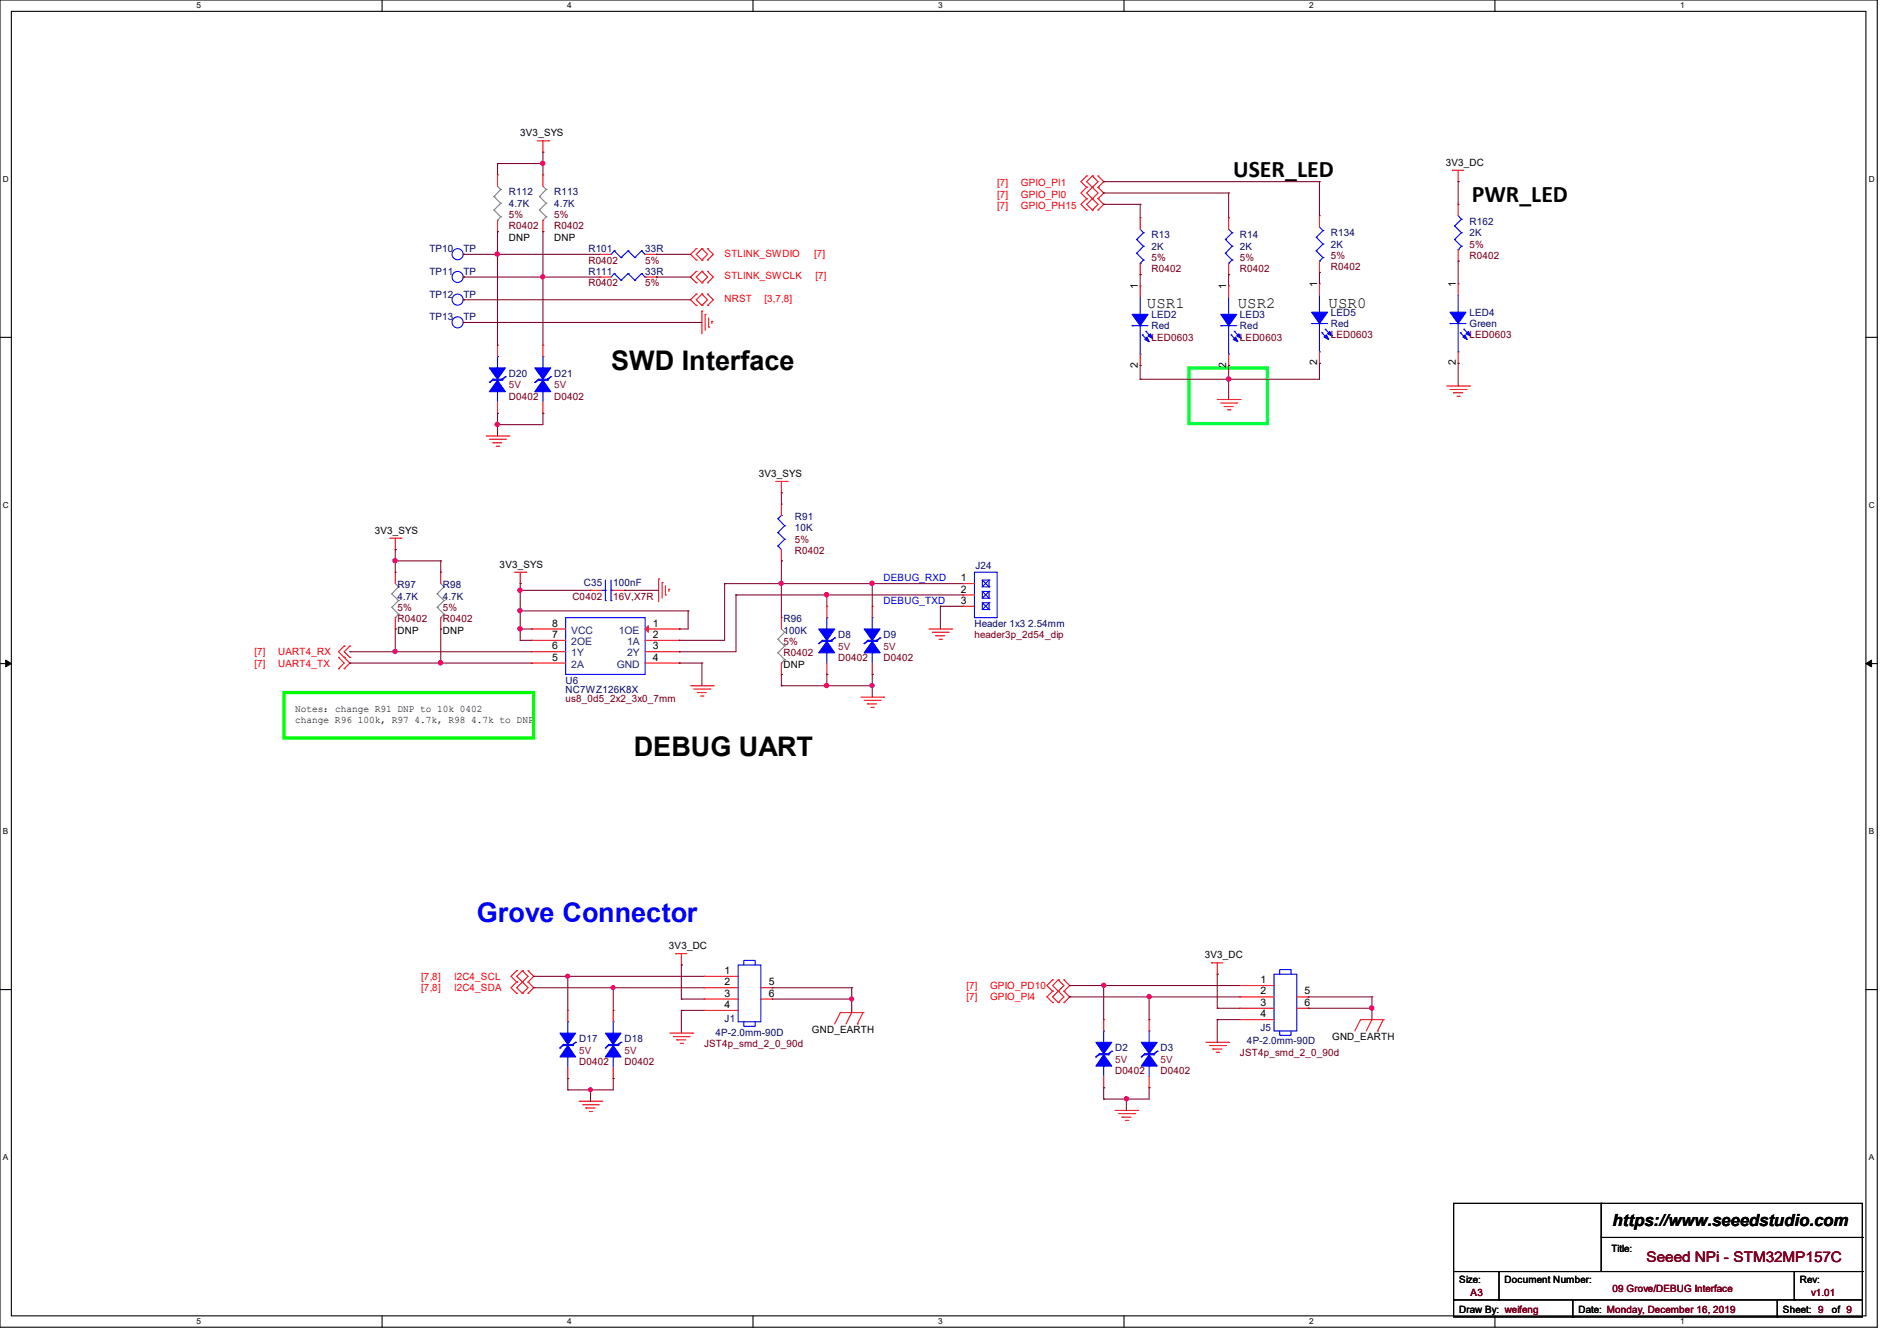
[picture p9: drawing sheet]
<svg xmlns="http://www.w3.org/2000/svg" width="297mm" height="210mm" viewBox="0 0 297 210" stroke-linecap="round" stroke-linejoin="round" font-family="sans-serif">
<path d="M0 0h293.9v207.9h-293.9zM1.8 1.8h290.3v204.3h-290.3z" fill="none" stroke="#000" stroke-width=".17"/>
<g fill="#fff">
<path d="M30.8 .2h.7v1.4h-.7z"/>
<path d="M30.8 206.2h.7v1.4h-.7z"/>
</g>
<path d="M59.8 0v1.8M59.8 206.1v1.8" fill="none" stroke="#000" stroke-width=".17"/>
<g fill="#fff">
<path d="M88.8 .2h.7v1.4h-.7z"/>
<path d="M88.8 206.2h.7v1.4h-.7z"/>
</g>
<path d="M117.9 0v1.8M117.9 206.1v1.8" fill="none" stroke="#000" stroke-width=".17"/>
<g fill="#fff">
<path d="M146.9 .2h.7v1.4h-.7z"/>
<path d="M146.9 206.2h.7v1.4h-.7z"/>
</g>
<path d="M176 0v1.8M176 206.1v1.8" fill="none" stroke="#000" stroke-width=".17"/>
<g fill="#fff">
<path d="M205 .2h.7v1.4h-.7z"/>
<path d="M205 206.2h.7v1.4h-.7z"/>
</g>
<path d="M234.1 0v1.8M234.1 206.1v1.8" fill="none" stroke="#000" stroke-width=".17"/>
<g fill="#fff">
<path d="M263.1 .2h.6v1.4h-.6z"/>
<path d="M263.1 206.2h.6v1.4h-.6z"/>
<path d="M.5 27.3h.9v1.4h-.9z"/>
<path d="M292.6 27.3h.9v1.4h-.9z"/>
<path d="M.5 78.4h.9v1.4h-.9z"/>
<path d="M292.6 78.4h.9v1.4h-.9z"/>
</g>
<path d="M0 52.8h1.8M292.1 52.8h1.8" fill="none" stroke="#000" stroke-width=".17"/>
<g fill="#fff">
<path d="M.5 129.5h.8v1.4h-.8z"/>
<path d="M292.6 129.5h.8v1.4h-.8z"/>
</g>
<path d="M0 103.9h1.8M292.1 103.9h1.8" fill="none" stroke="#000" stroke-width=".17"/>
<path d="M.9 103.4l.9 .5-.9 .5zM292.1 103.9l.9-.5v1z" fill="#000" stroke="#000" stroke-width=".16"/>
<g fill="#fff">
<path d="M.5 180.5h.8v1.4h-.8z"/>
<path d="M292.6 180.5h.8v1.4h-.8z"/>
</g>
<g fill="none" stroke="#000" stroke-width=".17">
<path d="M0 155h1.8M292.1 155h1.8M227.6 188.5h64v17.7h-64zM227.6 199.1h64M234.7 199.1v4.5M250.7 188.5h.1M250.7 188.5v10.6M250.7 193.8h40.9M280.9 199.1v4.5M291.6 199.1h.1M291.6 193.8h.1M227.6 203.6h.1"/>
<path d="M227.6 203.6h64M234.7 203.6h.1M246.3 206.2h.1M246.3 203.6v2.6M278.3 206.2h.1M278.3 203.6v2.6M280.9 203.6h.1"/>
</g>
<path d="M186.1 57.6h12.3v8.7h-12.3z" fill="none" stroke="#00ff40" stroke-width=".51"/>
<path d="M44.4 108.5h39.2v7.1h-39.2z" fill="none" stroke="#0f0" stroke-width=".51"/>
<g fill="none" stroke="#f00" stroke-width=".17">
<path d="M72.6 39.8h.1M77.9 27.4h.1M77.9 36.3h.1M77.9 27.4v1.8M77.9 34.5v1.8M84.1 22.1h1.8M85 23.8h.1M85 27.4h.1M85 36.3h.1M85 22.1v1.7M85 27.4v1.8M85 34.5v1.8"/>
<path d="M85.9 22.1h.1M93.9 39.8h.1M93.9 39.8h1.8M101 39.8h1.8M102.8 39.8h.1M109 38.9h.1M109 38.9l-.9 .9 .9 .9M109.9 38.9h.1M109.9 38.9l.9 .9-.9 .9M109.9 38.9l-.9 .9 .9 .9M110.8 38.9h.1M110.8 38.9l.9 .9-.9 .9"/>
<path d="M170.1 31.1h.1M170.1 32.9h.1M170.1 29.3h.1M170.1 27.6h.1M170.1 31.1l-.9 .9 .9 .9M170.1 29.3l-.9 .9 .9 .9M170.1 27.6l-.9 .8 .9 .9M171 32.9h.1M171 31.1h.1M171 29.3h.1M171 27.6h.1M171 27.6l-.9 .8 1.8 1.8-1.8 1.8 .9 .9"/>
<path d="M171 27.6l.9 .8-1.8 1.8 1.8 1.8-.9 .9M171.9 31.1h.1M171.9 32.9h.1M171.9 29.3h.1M171.9 27.6h.1M171.9 27.6l.9 .8-.9 .9M171.9 31.1l.9 .9-.9 .9M171.9 29.3l.9 .9-.9 .9M178.5 34.1h.1M178.5 34.1v1.8M192.4 34.1h.1M192.4 34.1v1.8"/>
<path d="M206.6 33.8h.1M206.6 33.8v1.8M227.4 26.7h.1M227.4 26.7h1.8M228.3 28.4h.1M228.3 32h.1M228.3 26.7v1.7M228.3 32v1.8M228.3 39.1v1.8M72.6 50.5h.1M72.6 43.4h.1M72.6 46.9h.1"/>
<path d="M77.9 54.1h.1M77.9 54.1v1.7M85 54.1h.1M85 54.1v1.7M93.9 43.4h.1M93.9 43.4h1.8M101 43.4h1.8M102.8 43.4h.1M109 40.7h.1M109 44.3h.1M109 42.5h.1M109 47.8h.1"/>
<path d="M109 46.1h.1M109 42.5l-.9 .9 .9 .9M109 46.1l-.9 .8 .9 .9M109.9 48.7h.1M109.9 40.7h.1M109.9 42.5h.1M109.9 44.3h.1M109.9 46.1h.1M109.9 47.8h.1M109.9 48.7v3.6M109.9 42.5l.9 .9-.9 .9M109.9 42.5l-.9 .9 .9 .9"/>
<path d="M109.9 46.1l.9 .8-.9 .9M109.9 46.1l-.9 .8 .9 .9M110.4 49.2h.1M110.4 49.2v2.5M110.8 40.7h.1M110.8 44.3h.1M110.8 42.5h.1M110.8 47.8h.1M110.8 46.1h.1M110.8 42.5l.9 .9-.9 .9M110.8 46.1l.9 .8-.9 .9M111 51.2h.1"/>
<path d="M111 49.8v1.4M111.5 50.3h.1M111.5 50.3v.4M178.5 43h.1M178.5 57.2h.1M178.5 44.8h.1M178.5 41.2v1.8M178.5 44.8v1.8M178.5 55.5v1.7M192.4 43h.1M192.4 57.2h.1M192.4 44.8h.1"/>
<path d="M192.4 41.2v1.8M192.4 44.8v1.8M192.4 55.5v1.7M206.6 42.7h.1M206.6 56.9h.1M206.6 44.4h.1M206.6 40.9v1.8M206.6 44.4v1.8M206.6 55.1v1.8M228.3 40.9h.1M228.3 56.9h.1M228.3 44.4h.1"/>
<path d="M228.3 44.4v1.8M228.3 55.1v1.8M76.1 68.3h3.6M76.6 68.8h2.5M77.2 69.3h.1M77.2 69.3h1.4M77.7 69.9h.4M77.9 64.7h.1M77.9 62.9v1.8M78.1 69.9h.1M79.1 68.8h.1M79.7 68.3h.1"/>
<path d="M85 64.7h.1M85 62.9v1.8M121.5 75.4h1.7M122.3 77.2h.1M122.3 79h.1M122.3 75.4v1.8M122.3 79v1.7M123.2 75.4h.1M190.6 62.6h3.5M191.1 63.1h2.5M191.7 63.7h.1M191.7 63.7h1.4"/>
<path d="M192.2 64.2h.4M192.6 64.2h.1M193.6 63.1h.1M194.1 62.6h.1M226.5 60.5h3.6M227 61h2.5M227.6 61.5h.1M227.6 61.5h1.4M228.1 62.1h.4M228.5 62.1h.1M229.5 61h.1M230.1 60.5h.1"/>
<path d="M61 84.3h1.8M61.9 86.1h.1M61.9 89.6h.1M61.9 98.5h.1M61.9 84.3v1.8M61.9 89.6v1.8M61.9 96.7v1.8M62.8 84.3h.1M69 89.6h.1M69 98.5h.1M69 89.6v1.8M69 96.7v1.8"/>
<path d="M80.6 89.6h1.7M81.4 91.4h.1M81.4 89.6v1.8M82.3 89.6h.1M83.2 98.5h.1M83.2 98.5h5.4M92.5 92.5h.1M92.5 92.5h1.7M96 92.5h1.8M97.8 92.5h.1M101 98.5h5.3M103.1 90.7h.1"/>
<path d="M103.1 90.7v3.5M103.7 91.2h.1M103.7 91.2v2.5M104.2 93.2h.1M104.2 91.7v1.5M104.7 92.3h.1M104.7 92.3v.3M106.3 98.5h.1M122.3 96.7h.1M122.3 87.8h.1M122.3 86.1v1.7M122.3 96.7v1.8"/>
<path d="M129.5 95h.1M129.5 95v1.7M136.6 95h.1M136.6 95v1.7M145.5 98.5h3.5M146 99h2.5M146.5 99.6h.1M146.5 99.6h1.4M148.5 99h.1M149 98.5h.1M150.8 91.4h.1M150.8 93.2h.1"/>
<path d="M150.8 95h.1M150.8 91.4h1.8M150.8 93.2h1.8M150.8 95h1.8M53 104.7h.1M53 103h.1M53 103l.9 .8-.9 .9M53.9 101.2h.1M53.9 103h.1M53.9 104.7h.1M53.9 101.2l-.9 .9 1.8 1.7-.9 .9M54.8 101.2h.1"/>
<path d="M54.8 103h.1M54.8 101.2l-.9 .9 .9 .9M83.2 100.3h.1M83.2 103.8h.1M83.2 102.1h.1M83.2 100.3h5.4M83.2 103.8h5.4M83.2 102.1h5.4M101 100.3h5.3M101 103.8h5.3M101 102.1h5.3M106.3 100.3h.1"/>
<path d="M106.3 103.8h.1M106.3 102.1h.1M108.1 107.4h3.6M108.6 107.9h2.5M109.2 108.5h.1M109.2 108.5h1.4M109.7 109h.4M110.1 109h.1M111.1 107.9h.1M111.7 107.4h.1M122.3 105.6h.1M122.3 103.8v1.8"/>
<path d="M129.5 105.6h.1M129.5 103.8v1.8M134.8 109.2h3.5M135.3 109.7h2.5M135.8 110.2h.1M135.8 110.2h1.4M136.4 110.8h.3M136.6 105.6h.1M136.6 103.8v1.8M136.7 110.8h.1M137.8 109.7h.1M138.3 109.2h.1"/>
<path d="M147 100.1h.4M147.4 100.1h.1M80.9 152h.1M80.9 153.8h.1M80.9 155.6h.1M80.9 152l-.9 .9 .9 .9M80.9 153.8l-.9 .9 .9 .9M81.8 153.8h.1M81.8 152h.1M81.8 155.6h.1M81.8 152l-.9 .9 1.8 1.8-.9 .9M81.8 152l.9 .9-1.8 1.8 .9 .9"/>
<path d="M82.7 152h.1M82.7 153.8h.1M82.7 155.6h.1M82.7 152l.9 .9-.9 .9M82.7 153.8l.9 .9-.9 .9M88.9 158.2h.1M88.9 158.2v1.8M96 158.2h.1M96 158.2v1.8M105.8 149.4h.1M105.8 149.4h1.8M106.7 151.1h.1"/>
<path d="M106.7 149.4v1.7M110.2 152.9h.1M110.2 154.7h.1M110.2 156.5h.1M110.2 158.2h.1M110.2 152.9h5.4M110.2 154.7h5.4M110.2 156.5h5.4M110.2 158.2h5.4M119.1 154.7h1.8M119.1 156.5h1.8M120.9 154.7h.1"/>
<path d="M120.9 156.5h.1M131.6 158.6h.1M131.6 158.6l-.9 1.8M131.6 158.6h3.5M133.3 158.6h.1M133.3 158.6l-.8 1.8M135.1 158.6h.1M135.1 158.6l-.9 1.8M164.8 153.5h.1M164.8 155.2h.1M164.8 157h.1M164.8 153.5l-.9 .8 .9 .9"/>
<path d="M164.8 155.2l-.9 .9 .9 .9M165.7 155.2h.1M165.7 153.5h.1M165.7 157h.1M165.7 153.5l-.9 .8 1.8 1.8-.9 .9M165.7 153.5l.9 .8-1.8 1.8 .9 .9M166.6 153.5h.1M166.6 155.2h.1M166.6 157h.1M166.6 153.5l.9 .8-.9 .9M166.6 155.2l.9 .9-.9 .9M172.8 159.7h.1"/>
<path d="M172.8 159.7v1.8M179.9 159.7h.1M179.9 159.7v1.8M189.7 150.8h.1M189.7 150.8h1.8M190.6 152.6h.1M190.6 150.8v1.8M194.1 154.3h.1M194.1 156.1h.1M194.1 157.9h.1M194.1 159.7h.1M194.1 159.7h5.4"/>
<path d="M194.1 154.3h5.4M194.1 156.1h5.4M194.1 157.9h5.4M203 156.1h1.8M203 157.9h1.8M204.8 156.1h.1M204.8 157.9h.1M213 159.7h.1M213 159.7l-.9 1.8M213 159.7h3.6M214.8 159.7h.1M214.8 159.7l-.9 1.8"/>
<path d="M216.6 159.7h.1M216.6 159.7l-.9 1.8M88.9 168.9h.1M88.9 167.1v1.8M90.7 172.5h3.5M91.2 173h2.5M91.7 173.5h.1M91.7 173.5h1.5M92.3 174.1h.3M92.6 174.1h.1M93.7 173h.1M94.2 172.5h.1"/>
<path d="M96 168.9h.1M96 167.1v1.8M104.9 161.8h3.6M105.5 162.3h2.4M106 162.9h.1M106 162.9h1.4M106.5 163.4h.3M106.8 163.4h.1M107.9 162.3h.1M108.5 161.8h.1M134.2 160.4h.1M172.8 170.3h.1"/>
<path d="M172.8 168.6v1.7M174.6 173.9h3.5M175.1 174.4h2.5M175.7 175h.1M175.7 175h1.4M176.2 175.5h.4M176.6 175.5h.1M177.6 174.4h.1M178.1 173.9h.1M179.9 170.3h.1M179.9 168.6v1.7M188.8 163.2h3.6"/>
<path d="M189.4 163.7h2.5M189.9 164.3h.1M189.9 164.3h1.4M190.4 164.8h.4M190.8 164.8h.1M191.9 163.7h.1M192.4 163.2h.1M215.7 161.5h.1"/>
</g>
<g fill="none" stroke="#00f" stroke-width=".17">
<path d="M96.2 39.3h.1M96.2 39.3l-.5 .5M96.2 39.3l1 1M98.3 39.3h.1M98.3 39.3l-1.1 1M98.3 39.3l1.1 1M100.5 39.3h.1M100.5 39.3l-1.1 1M100.5 39.3l.5 .5M101 39.8h.1M178 37.5h.1M178 39.7h.1"/>
<path d="M178 37.5l1 1.1M178 39.7l1 1M178.5 35.9l.5 .5M179 36.4h.1M179 38.6h.1M179 36.4l-1 1.1M179 38.6l-1 1.1M191.9 37.5h.1M191.9 39.7h.1M191.9 37.5l1 1.1M191.9 39.7l1 1M192.4 35.9l.5 .5"/>
<path d="M192.9 36.4h.1M192.9 38.6h.1M192.9 36.4l-1 1.1M192.9 38.6l-1 1.1M206.1 37.2h.1M206.1 39.3h.1M206.1 37.2l1 1M206.1 39.3l1 1M206.6 35.6l.5 .5M207.1 36.1h.1M207.1 38.2h.1M207.1 36.1l-1 1.1"/>
<path d="M207.1 38.2l-1 1.1M227.8 35.4h.1M227.8 37.5h.1M227.8 35.4l1 1M227.8 37.5l1 1.1M228.3 39.1h.1M228.3 33.8l.5 .5M228.8 34.3h.1M228.8 36.4h.1M228.8 38.6h.1M228.8 34.3l-1 1.1M228.8 36.4l-1 1.1"/>
<path d="M228.8 38.6l-.5 .5M76.6 59.9h.1M77.2 59.4h.1M77.2 59.4h1.4M77.2 59.4l-.6 .5M77.9 55.8h.1M77.9 55.8v1.8M78.6 59.4h.1M78.6 59.6h.1M78.6 59.6h-1.4l-.6 .3M79.1 59h.1M79.1 59l-.5 .4"/>
<path d="M79.1 59l-.5 .6M83.7 59.9h.1M84.3 59.4h.1M84.3 59.4h1.4M84.3 59.4l-.6 .5M85 55.8h.1M85 55.8v1.8M85.7 59.4h.1M85.7 59.6h.1M85.7 59.6h-1.4l-.6 .3M86.2 59h.1M86.2 59l-.5 .4"/>
<path d="M86.2 59l-.5 .6M96.2 42.8h.1M96.2 42.8l-.5 .6M96.2 42.8l1 1.1M97.2 40.3h.1M97.2 43.9h.1M98.3 42.8h.1M98.3 42.8l-1.1 1.1M98.3 42.8l1.1 1.1M99.4 40.3h.1M99.4 43.9h.1M100.5 42.8h.1"/>
<path d="M100.5 42.8l-1.1 1.1M100.5 42.8l.5 .6M101 43.4h.1M177.2 51h.1M177.2 51h2.5M178.5 41.2h.1M178.5 51h.1M178.5 55.5h.1M178.5 46.6v8.9M178.9 52.5h.1M178.9 52.5l1 1M179 40.7h.1"/>
<path d="M179 40.7l-.5 .5M179.4 51.9h.1M179.4 51.9l1.1 1.1M191.1 51h.1M191.1 51h2.5M192.4 41.2h.1M192.4 51h.1M192.4 55.5h.1M192.4 46.6v8.9M192.7 52.5h.1M192.7 52.5l1.1 1M192.9 40.7h.1"/>
<path d="M192.9 40.7l-.5 .5M193.3 51.9h.1M193.3 51.9l1.1 1.1M205.4 50.7h.1M205.4 50.7h2.5M206.6 40.9h.1M206.6 50.7h.1M206.6 55.1h.1M206.6 46.2v8.9M207 52.1h.1M207 52.1l1 1.1M207.1 40.3h.1"/>
<path d="M207.1 40.3l-.5 .6M207.5 51.6h.1M207.5 51.6l1.1 1M227 50.7h.1M227 50.7h2.5M228.3 50.7h.1M228.3 55.1h.1M228.3 46.2v8.9M228.6 52.1h.1M228.6 52.1l1.1 1.1M229.2 51.6h.1M229.2 51.6l1.1 1"/>
<path d="M77.9 61.3h.1M77.9 61.3v1.6M85 61.3h.1M85 61.3v1.6M88.6 96.7h12.4v8.9h-12.4zM94.2 92.5h.6M94.8 92.5h.1M94.8 94.1h.1M94.8 90.8v3.3M95.7 94.1h.1M95.7 92.5h.1M95.7 90.8v3.3"/>
<path d="M95.7 92.5h.3M121.8 85.5h.1M121.8 83.4h.1M121.8 81.2h.1M121.8 85.5l.5 .6M121.8 83.4l1.1 1.1M121.8 81.2l1.1 1.1M122.3 80.7h.1M122.3 80.7l-.5 .5M122.9 84.5h.1M122.9 82.3h.1M122.9 84.5l-1.1 1"/>
<path d="M122.9 82.3l-1.1 1.1M129.5 96.7h.1M129.5 96.7v1.8M130.7 99.9h.1M130.7 99.9l-.6 .4M130.7 99.9l-.6 .6M136.6 96.7h.1M136.6 96.7v1.8M137.8 99.9h.1M137.8 99.9l-.6 .4M137.8 99.9l-.6 .6M152.6 89.6h3.5v7.1h-3.5z"/>
<path d="M153.8 90.8h1.1v1.1h-1.1zM153.8 92.6h1.1v1.1h-1.1zM153.8 94.4h1.1v1.1h-1.1zM153.8 90.8l1.1 1.1M153.8 92.6l1.1 1.1M153.8 94.4l1.1 1.1M154.9 90.8h.1M154.9 91.9h.1M154.9 92.6h.1M154.9 93.7h.1M154.9 94.4h.1M154.9 95.5h.1"/>
<path d="M154.9 92.6l-1.1 1.1M154.9 90.8l-1.1 1.1M154.9 94.4l-1.1 1.1M128.2 100.8h.1M128.7 100.3h.1M128.7 100.3h1.4M128.7 100.3l-.5 .5M129.5 102.2h.1M129.5 102.2v1.6M130.1 100.3h.1M130.1 100.5h.1M130.1 100.5h-1.4l-.5 .3"/>
<path d="M135.3 100.8h.1M135.8 100.3h.1M135.8 100.3h1.4M135.8 100.3l-.5 .5M136.6 102.2h.1M136.6 102.2v1.6M137.2 100.3h.1M137.2 100.5h.1M137.2 100.5h-1.4l-.5 .3M115.6 151.1h3.5v8.9h-3.5zM116.5 151.1v-.7h1.7v.7M199.5 152.6h3.5v8.9h-3.5z"/>
<path d="M200.4 152.6v-.8h1.7v.8M87.7 164.1h.1M88.2 163.6h.1M88.2 163.6h1.4M88.2 163.6l-.5 .5M88.9 160h.1M88.9 165.5h.1M88.9 160v1.8M88.9 165.5v1.6M89.6 163.6h.1M89.6 163.7h.1M89.6 163.7h-1.4l-.5 .4"/>
<path d="M90.1 163.2h.1M90.1 163.2l-.5 .4M90.1 163.2l-.5 .5M94.8 164.1h.1M95.3 163.6h.1M95.3 163.6h1.4M95.3 163.6l-.5 .5M96 160h.1M96 165.5h.1M96 160v1.8M96 165.5v1.6M96.7 163.6h.1"/>
<path d="M96.7 163.7h.1M96.7 163.7h-1.4l-.5 .4M97.2 163.2h.1M97.2 163.2l-.5 .4M97.2 163.2l-.5 .5M116.5 160v.7h1.7v-.7M171.6 165.5h.1M172.1 165h.1M172.1 165h1.4M172.1 165l-.5 .5M172.8 161.5h.1M172.8 167h.1"/>
<path d="M172.8 161.5v1.7M172.8 167v1.6M173.5 165h.1M173.5 165.2h.1M173.5 165.2h-1.4l-.5 .3M174.1 164.6h.1M174.1 164.6l-.6 .4M174.1 164.6l-.6 .6M178.7 165.5h.1M179.2 165h.1M179.2 165h1.4M179.2 165l-.5 .5"/>
<path d="M179.9 161.5h.1M179.9 167h.1M179.9 161.5v1.7M179.9 167v1.6M180.6 165h.1M180.6 165.2h.1M180.6 165.2h-1.4l-.5 .3M181.2 164.6h.1M181.2 164.6l-.6 .4M181.2 164.6l-.6 .6M200.4 161.5v.6h1.7v-.6"/>
<circle cx="71.6" cy="39.8" r=".87"/>
<circle cx="71.6" cy="43.4" r=".87"/>
<circle cx="71.6" cy="50.5" r=".87"/>
<circle cx="71.6" cy="46.9" r=".87"/>
</g>
<g fill="#00f" stroke="#00f" stroke-width=".17">
<path d="M129.5 100.5l1.2 1.7h-2.5z" fill-rule="evenodd"/>
<path d="M128.2 98.5h2.5l-1.2 1.8z" fill-rule="evenodd"/>
<path d="M179.9 165.2l1.3 1.8h-2.5z" fill-rule="evenodd"/>
<path d="M178.7 163.2h2.5l-1.3 1.8z" fill-rule="evenodd"/>
<path d="M136.6 100.5l1.2 1.7h-2.5z" fill-rule="evenodd"/>
<path d="M135.3 98.5h2.5l-1.2 1.8z" fill-rule="evenodd"/>
<path d="M229 52.8l.4-.3 .3 .7z" fill-rule="evenodd"/>
<path d="M229.9 51.9l.4 .7-.8-.3z" fill-rule="evenodd"/>
<path d="M227 48.9h2.5l-1.2 1.8z" fill-rule="evenodd"/>
<path d="M207.3 52.8l.4-.3 .3 .7z" fill-rule="evenodd"/>
<path d="M208.2 51.9l.4 .7-.7-.3z" fill-rule="evenodd"/>
<path d="M205.4 48.9h2.5l-1.3 1.8z" fill-rule="evenodd"/>
<path d="M88.9 163.7l1.2 1.8h-2.4z" fill-rule="evenodd"/>
<path d="M87.7 161.8h2.4l-1.2 1.8z" fill-rule="evenodd"/>
<path d="M193.5 52.8l.3 .7-.7-.3z" fill-rule="evenodd"/>
<path d="M194 52.3l.4 .7-.8-.4z" fill-rule="evenodd"/>
<path d="M191.1 49.2h2.5l-1.2 1.8z" fill-rule="evenodd"/>
<path d="M77.9 59.6l1.2 1.7h-2.5z" fill-rule="evenodd"/>
<path d="M76.6 57.6h2.5l-1.2 1.8z" fill-rule="evenodd"/>
<path d="M96 163.7l1.2 1.8h-2.4z" fill-rule="evenodd"/>
<path d="M94.8 161.8h2.4l-1.2 1.8z" fill-rule="evenodd"/>
<path d="M179.6 52.8l.3 .7-.7-.3z" fill-rule="evenodd"/>
<path d="M179.7 52.6l.4-.3 .4 .7z" fill-rule="evenodd"/>
<path d="M177.2 49.2h2.5l-1.2 1.8z" fill-rule="evenodd"/>
<path d="M172.8 165.2l1.3 1.8h-2.5z" fill-rule="evenodd"/>
<path d="M171.6 163.2h2.5l-1.3 1.8z" fill-rule="evenodd"/>
<path d="M85 59.6l1.2 1.7h-2.5z" fill-rule="evenodd"/>
<path d="M83.7 57.6h2.5l-1.2 1.8z" fill-rule="evenodd"/>
</g>
<g fill="none" stroke="#808080" stroke-width=".17">
<path d="M77.3 30.8h.1M77.3 32.9h.1M77.3 30.8l1.1 1M77.3 32.9l1.1 1.1M77.9 34.5h.1M77.9 29.2l.5 .5M78.4 29.7h.1M78.4 31.8h.1M78.4 34h.1M78.4 29.7l-1.1 1.1M78.4 31.8l-1.1 1.1M78.4 34l-.5 .5"/>
<path d="M84.5 30.8h.1M84.5 32.9h.1M84.5 30.8l1 1M84.5 32.9l1 1.1M85 34.5h.1M85 29.2l.5 .5M85.5 29.7h.1M85.5 31.8h.1M85.5 34h.1M85.5 29.7l-1 1.1M85.5 31.8l-1 1.1M85.5 34l-.5 .5"/>
<path d="M61.3 93h.1M61.3 95.1h.1M61.3 93l1.1 1.1M61.3 95.1l1.1 1.1M61.9 96.7h.1M61.9 91.4l.5 .5M62.4 91.9h.1M62.4 94.1h.1M62.4 96.2h.1M62.4 91.9l-1.1 1.1M62.4 94.1l-1.1 1M62.4 96.2l-.5 .5"/>
<path d="M68.5 93h.1M68.5 95.1h.1M68.5 93l1 1.1M68.5 95.1l1 1.1M69 96.7h.1M69 91.4l.5 .5M69.5 91.9h.1M69.5 94.1h.1M69.5 96.2h.1M69.5 91.9l-1 1.1M69.5 94.1l-1 1M69.5 96.2l-.5 .5"/>
<path d="M122.3 98.5l.6 .5M122.9 99h.1M122.9 99l-1.1 1.1M121.8 100.1h.1M121.8 102.2h.1M121.8 100.1l1.1 1.1M121.8 102.2l1.1 1.1M122.3 103.8h.1M122.9 101.2h.1M122.9 103.3h.1M122.9 101.2l-1.1 1M122.9 103.3l-.6 .5"/>
</g>
<path d="M101.5 98v1l-.5-.5z" fill="#f00" stroke="#f00" stroke-width=".17"/>
<g fill="none" stroke="#800040" stroke-width=".17">
<path d="M72.6 39.8h.1M72.6 39.8h21.3M77.9 36.3h.1M77.9 39.8h.1M77.9 25.6h.1M77.9 25.6v1.8M77.9 36.3v17.8M77.9 25.6h7.1M85 36.3h.1M85 25.6h.1M85 23.8h.1M85 23.8v3.6"/>
<path d="M85 36.3v17.8M102.8 39.8h.1M102.8 39.8h5.3M172.8 32h.1M172.8 30.2h.1M172.8 28.4h.1M172.8 32h5.7M172.8 30.2h19.6M172.8 28.4h33.8M178.5 32h.1M178.5 32v2.1M192.4 30.2h.1"/>
<path d="M192.4 30.2v3.9M206.6 28.4h.1M206.6 28.4v5.4M228.3 28.4h.1M228.3 28.4v3.6M72.6 46.9h.1M72.6 50.5h.1M72.6 43.4h.1M72.6 46.9h35.5M72.6 50.5h37.3M72.6 43.4h21.3M85 43.4h.1"/>
<path d="M102.8 43.4h.1M102.8 43.4h5.3M178.5 43h.1M178.5 57.2h.1M178.5 59.4h.1M178.5 43v1.8M178.5 57.2v2.2M192.4 43h.1M192.4 57.2h.1M192.4 59.4h.1M192.4 43v1.8M192.4 57.2v5.4"/>
<path d="M206.6 42.7h.1M206.6 56.9h.1M206.6 42.7v1.7M206.6 56.9v2.5h-28.1M228.3 40.9h.1M228.3 56.9h.1M228.3 40.9v3.5M228.3 56.9v3.6M77.9 64.7h.1M77.9 66.5h.1M77.9 64.7v3.6M85 64.7h.1"/>
<path d="M85 64.7v1.8h-7.1M122.3 77.2h.1M122.3 77.2v1.8M61.9 98.5h.1M61.9 87.8h.1M61.9 86.1h.1M61.9 86.1v3.5M61.9 98.5v3.6M61.9 87.8h7.1M69 98.5h.1M69 87.8h.1M69 87.8v1.8"/>
<path d="M69 98.5v5.3M81.4 91.4h.1M81.4 98.5h.1M81.4 95.7h.1M81.4 92.5h.1M81.4 91.4v8.9M81.4 98.5h1.8M81.4 95.7h26.3M81.4 92.5h11.1M97.8 92.5h.1M97.8 92.5h5.3M106.3 98.5h.1"/>
<path d="M107.7 95.7h.1M107.7 95.7v2.8h-1.4M113.5 91.4h.1M113.5 91.4h37.3M113.5 91.4v8.9h-7.2M115.2 93.2h.1M115.2 93.2v8.9h-8.9M115.2 93.2h35.6M122.3 91.4h.1M122.3 87.8h.1M122.3 87.8v8.9M129.5 93.2h.1"/>
<path d="M129.5 93.2v1.8M136.6 91.4h.1M136.6 91.4v3.6M147.2 95h.1M147.2 95h3.6M147.2 95v3.5M54.8 102.1h.1M54.8 103.8h.1M54.8 102.1h28.4M54.8 103.8h28.4M61.9 102.1h.1M69 103.8h.1"/>
<path d="M81.4 100.3h.1M81.4 100.3h1.8M106.3 100.3h.1M106.3 102.1h.1M106.3 103.8h.1M106.3 103.8h3.6M109.9 103.8h.1M109.9 103.8v3.6M122.3 105.6h.1M122.3 107.4h.1M122.3 105.6v1.8M122.3 107.4h14.3"/>
<path d="M129.5 105.6h.1M129.5 107.4h.1M129.5 105.6v1.8M136.6 105.6h.1M136.6 107.4h.1M136.6 105.6v3.6M83.6 152.9h.1M83.6 154.7h.1M83.6 152.9h26.6M83.6 154.7h26.6M88.9 152.9h.1M88.9 152.9v5.3"/>
<path d="M96 154.7h.1M96 154.7v3.5M106.7 151.1h.1M106.7 156.5h.1M106.7 158.2h.1M106.7 151.1v5.4M106.7 158.2v3.6M106.7 156.5h3.5M106.7 158.2h3.5M120.9 154.7h.1M120.9 154.7h12.4M120.9 156.5h12.4"/>
<path d="M133.3 154.7h.1M133.3 156.5h.1M133.3 154.7v3.9M167.5 154.3h.1M167.5 156.1h.1M167.5 154.3h26.6M167.5 156.1h26.6M172.8 154.3h.1M172.8 154.3v5.4M179.9 156.1h.1M179.9 156.1v3.6M190.6 152.6h.1"/>
<path d="M190.6 157.9h.1M190.6 159.7h.1M190.6 152.6v5.3M190.6 159.7v3.5M190.6 157.9h3.5M190.6 159.7h3.5M204.8 156.1h.1M204.8 157.9h.1M204.8 156.1h10M204.8 157.9h10M214.8 156.1h.1M214.8 157.9h.1"/>
<path d="M214.8 156.1v3.6M88.9 168.9h.1M88.9 170.7h.1M88.9 168.9v1.8M92.5 170.7h.1M92.5 170.7v1.8M96 168.9h.1M96 168.9v1.8h-7.1M172.8 170.3h.1M172.8 172.1h.1M172.8 170.3v1.8M176.4 172.1h.1"/>
<path d="M176.4 172.1v1.8M179.9 170.3h.1M179.9 170.3v1.8h-7.1"/>
</g>
<g fill="#f0f" stroke="#f0f" stroke-width=".17">
<circle cx="122.3" cy="91.4" r=".34"/>
<circle cx="136.5" cy="91.4" r=".34"/>
<circle cx="129.4" cy="93.1" r=".34"/>
<circle cx="136.5" cy="107.4" r=".34"/>
<circle cx="129.4" cy="107.4" r=".34"/>
<circle cx="61.8" cy="102" r=".34"/>
<circle cx="69" cy="103.8" r=".34"/>
<circle cx="61.8" cy="87.8" r=".34"/>
<circle cx="85" cy="25.6" r=".34"/>
<circle cx="77.9" cy="39.8" r=".34"/>
<circle cx="85" cy="43.3" r=".34"/>
<circle cx="77.9" cy="66.5" r=".34"/>
<circle cx="88.9" cy="152.9" r=".32"/>
<circle cx="96" cy="154.7" r=".32"/>
<circle cx="133.3" cy="156.4" r=".32"/>
<circle cx="92.4" cy="170.7" r=".32"/>
<circle cx="172.8" cy="154.3" r=".34"/>
<circle cx="179.9" cy="156.1" r=".34"/>
<circle cx="214.8" cy="157.9" r=".34"/>
<circle cx="176.4" cy="172.1" r=".34"/>
<circle cx="192.4" cy="59.4" r=".34"/>
<circle cx="81.4" cy="98.5" r=".34"/>
<circle cx="81.4" cy="95.6" r=".34"/>
<circle cx="81.4" cy="92.4" r=".34"/>
</g>
<g font-size="4.2">
<text x="95.7" y="58">SWD Interface</text>
<text x="99.2" y="118.4">DEBUG UART</text>
</g>
<text font-size="4.2" fill="#00f" x="74.7" y="144.4">Grove Connector</text>
<g font-size="3.7">
<text x="193.1" y="27.7">USER_LED</text>
<text x="230.4" y="31.7">PWR_LED</text>
</g>
<text font-size="2.6" x="252.5" y="191.9">https://www.seeedstudio.com</text>
<g font-size="2.5">
<text x="179.6" y="48.2">USR1</text>
<text x="193.8" y="48.2">USR2</text>
<text x="208" y="48.2">USR0</text>
</g>
<text font-size="2.3" fill="#800000" x="257.8" y="197.7">Seeed NPi - STM32MP157C</text>
<g font-size="1.6">
<text x="81.4" y="21.3">3V3_SYS</text>
<text x="226.4" y="26">3V3_DC</text>
<text x="79.7" y="37.7">DNP</text>
<text x="86.8" y="37.7">DNP</text>
<text x="178.1" y="45.3" transform="rotate(-90 178.1 45.3)">1</text>
<text x="192" y="45.3" transform="rotate(-90 192 45.3)">1</text>
<text x="206.2" y="45" transform="rotate(-90 206.2 45)">1</text>
<text x="227.9" y="45" transform="rotate(-90 227.9 45)">1</text>
<text x="178.1" y="57.6" transform="rotate(-90 178.1 57.6)">2</text>
<text x="192" y="57.6" transform="rotate(-90 192 57.6)">2</text>
<text x="206.2" y="57.2" transform="rotate(-90 206.2 57.2)">2</text>
<text x="227.9" y="57.2" transform="rotate(-90 227.9 57.2)">2</text>
<text x="118.8" y="74.7">3V3_SYS</text>
<text x="58.7" y="83.6">3V3_SYS</text>
<text x="78.2" y="88.9">3V3_SYS</text>
<text x="150.4" y="91">1</text>
<text x="150.4" y="92.8">2</text>
<text x="150.4" y="94.6">3</text>
<text x="62.2" y="99.2">DNP</text>
<text x="69.3" y="99.2">DNP</text>
<text x="86.4" y="99.9">7</text>
<text x="86.4" y="98.1">8</text>
<text x="86.4" y="101.7">6</text>
<text x="102.2" y="99.9">2</text>
<text x="102.2" y="98.1">1</text>
<text x="102.2" y="101.7">3</text>
<text x="86.4" y="103.5">5</text>
<text x="102.2" y="103.5">4</text>
<text x="122.7" y="104.6">DNP</text>
<text x="46.2" y="111.5">Notes：change R91 DNP to 10k 0402</text>
<text x="46.2" y="113.2">change R96 100k, R97 4.7k, R98 4.7k to DNP</text>
<text x="104.7" y="148.7">3V3_DC</text>
<text x="113.5" y="152.5">1</text>
<text x="113.5" y="154.3">2</text>
<text x="120.4" y="154.3">5</text>
<text x="188.6" y="150.1">3V3_DC</text>
<text x="197.4" y="154">1</text>
<text x="197.4" y="155.7">2</text>
<text x="204.3" y="155.7">5</text>
<text x="113.5" y="156.1">3</text>
<text x="113.5" y="157.9">4</text>
<text x="120.4" y="156.1">6</text>
<text x="127.1" y="161.8">GND_EARTH</text>
<text x="197.4" y="157.5">3</text>
<text x="197.4" y="159.3">4</text>
<text x="204.3" y="157.5">6</text>
<text x="208.6" y="162.9">GND_EARTH</text>
<text x="252.3" y="196.1">Title:</text>
<text x="228.5" y="200.9">Size:</text>
<text x="235.6" y="200.9">Document Number:</text>
<text x="281.8" y="200.9">Rev:</text>
<text x="228.5" y="205.6">Draw By: weifeng</text>
<text x="247.1" y="205.6">Date: Monday, December 16, 2019</text>
<text x="279.1" y="205.6">Sheet: 9</text>
<text x="286.8" y="205.6">of 9</text>
</g>
<g font-size="1.6" fill="#f00">
<text x="156.1" y="29.2">[7]</text>
<text x="159.8" y="29.2">GPIO_PI1</text>
<text x="156.1" y="32.7">[7]</text>
<text x="156.1" y="30.9">[7]</text>
<text x="159.8" y="32.7">GPIO_PH15</text>
<text x="159.8" y="30.9">GPIO_PI0</text>
<text x="113.5" y="40.2">STLINK_SWDIO</text>
<text x="127.5" y="40.2">[7]</text>
<text x="113.5" y="43.8">STLINK_SWCLK</text>
<text x="113.5" y="47.3">NRST</text>
<text x="119.7" y="47.3">[3,7,8]</text>
<text x="127.7" y="43.8">[7]</text>
<text x="39.8" y="102.6">[7]</text>
<text x="39.8" y="104.4">[7]</text>
<text x="43.6" y="102.6">UART4_RX</text>
<text x="43.6" y="104.4">UART4_TX</text>
<text x="66" y="153.5">[7,8]</text>
<text x="66" y="155.2">[7,8]</text>
<text x="71.1" y="153.5">I2C4_SCL</text>
<text x="71.1" y="155.2">I2C4_SDA</text>
<text x="151.3" y="154.9">[7]</text>
<text x="155" y="154.9">GPIO_PD10</text>
<text x="151.3" y="156.7">[7]</text>
<text x="155" y="156.7">GPIO_PI4</text>
</g>
<g font-size="1.6" fill="#000080">
<text x="79.7" y="30.6">R112</text>
<text x="79.7" y="32.4">4.7K</text>
<text x="86.8" y="30.6">R113</text>
<text x="86.8" y="32.4">4.7K</text>
<text x="230.1" y="35.2">R162</text>
<text x="67.2" y="39.5">TP10</text>
<text x="72.6" y="39.5">TP</text>
<text x="92.1" y="39.5">R101</text>
<text x="101" y="39.5">33R</text>
<text x="180.3" y="37.3">R13</text>
<text x="180.3" y="39.1">2K</text>
<text x="194.1" y="37.3">R14</text>
<text x="194.1" y="39.1">2K</text>
<text x="208.4" y="37">R134</text>
<text x="208.4" y="38.8">2K</text>
<text x="230.1" y="37">2K</text>
<text x="67.2" y="43.1">TP11</text>
<text x="67.2" y="46.6">TP12</text>
<text x="72.6" y="43.1">TP</text>
<text x="72.6" y="46.6">TP</text>
<text x="92.1" y="43.1">R111</text>
<text x="101" y="43.1">33R</text>
<text x="67.2" y="50.2">TP13</text>
<text x="72.6" y="50.2">TP</text>
<text x="180.3" y="49.8">LED2</text>
<text x="180.3" y="51.6">Red</text>
<text x="194.1" y="49.8">LED3</text>
<text x="194.1" y="51.6">Red</text>
<text x="208.4" y="49.4">LED5</text>
<text x="208.4" y="51.2">Red</text>
<text x="230.1" y="49.4">LED4</text>
<text x="230.1" y="51.2">Green</text>
<text x="79.7" y="59.1">D20</text>
<text x="86.8" y="59.1">D21</text>
<text x="124.5" y="81.4">R91</text>
<text x="124.5" y="83.2">10K</text>
<text x="152.7" y="89.1">J24</text>
<text x="62.2" y="92.1">R97</text>
<text x="62.2" y="93.9">4.7K</text>
<text x="69.3" y="92.1">R98</text>
<text x="69.3" y="93.9">4.7K</text>
<text x="91.4" y="91.8">C35</text>
<text x="96" y="91.8">100nF</text>
<text x="122.7" y="97.4">R96</text>
<text x="122.7" y="99.2">100K</text>
<text x="131.2" y="99.9">D8</text>
<text x="138.3" y="99.9">D9</text>
<text x="152.6" y="98.2">Header 1x3 2.54mm</text>
<text x="88.6" y="107.1">U6</text>
<text x="88.6" y="108.5">NC7WZ126K8X</text>
<text x="113.5" y="160">J1</text>
<text x="197.4" y="161.5">J5</text>
<text x="90.7" y="163.2">D17</text>
<text x="97.8" y="163.2">D18</text>
<text x="112" y="162.2">4P-2.0mm-90D</text>
<text x="174.6" y="164.7">D2</text>
<text x="181.7" y="164.7">D3</text>
<text x="195.2" y="163.6">4P-2.0mm-90D</text>
</g>
<g font-size="1.6" fill="#800000">
<text x="79.7" y="34.2">5%</text>
<text x="79.7" y="35.9">R0402</text>
<text x="86.8" y="34.2">5%</text>
<text x="86.8" y="35.9">R0402</text>
<text x="92.1" y="41.3">R0402</text>
<text x="101" y="41.3">5%</text>
<text x="180.3" y="40.9">5%</text>
<text x="194.1" y="40.9">5%</text>
<text x="208.4" y="40.6">5%</text>
<text x="230.1" y="38.8">5%</text>
<text x="230.1" y="40.6">R0402</text>
<text x="92.1" y="44.8">R0402</text>
<text x="101" y="44.8">5%</text>
<text x="180.3" y="42.7">R0402</text>
<text x="194.1" y="42.7">R0402</text>
<text x="208.4" y="42.3">R0402</text>
<text x="180.3" y="53.3">LED0603</text>
<text x="194.1" y="53.3">LED0603</text>
<text x="208.4" y="53">LED0603</text>
<text x="230.1" y="53">LED0603</text>
<text x="79.7" y="62.6">D0402</text>
<text x="86.8" y="62.6">D0402</text>
<text x="124.5" y="85">5%</text>
<text x="124.5" y="86.8">R0402</text>
<text x="62.2" y="95.7">5%</text>
<text x="69.3" y="95.7">5%</text>
<text x="89.6" y="93.9">C0402</text>
<text x="96" y="93.9">16V,X7R</text>
<text x="62.2" y="97.4">R0402</text>
<text x="69.3" y="97.4">R0402</text>
<text x="122.7" y="101">5%</text>
<text x="152.6" y="99.9">header3p_2d54_dip</text>
<text x="122.7" y="102.8">R0402</text>
<text x="131.2" y="103.5">D0402</text>
<text x="138.3" y="103.5">D0402</text>
<text x="88.6" y="109.9">us8_0d5_2x2_3x0_7mm</text>
<text x="90.7" y="166.8">D0402</text>
<text x="97.8" y="166.8">D0402</text>
<text x="110.2" y="164">JST4p_smd_2_0_90d</text>
<text x="194.1" y="165.3">JST4p_smd_2_0_90d</text>
<text x="174.6" y="168.2">D0402</text>
<text x="181.7" y="168.2">D0402</text>
<text x="230.2" y="202.9">A3</text>
<text x="252.5" y="202.3">09 Grove/DEBUG Interface</text>
<text x="283.6" y="202.9">v1.01</text>
</g>
<g font-size="1.6" fill="#800040">
<text x="79.7" y="60.8">5V</text>
<text x="86.8" y="60.8">5V</text>
<text x="131.2" y="101.7">5V</text>
<text x="138.3" y="101.7">5V</text>
<text x="90.7" y="165">5V</text>
<text x="97.8" y="165">5V</text>
<text x="174.6" y="166.5">5V</text>
<text x="181.7" y="166.5">5V</text>
</g>
<g font-size="1.6" fill="#00f">
<text x="138.3" y="91.1">DEBUG_RXD</text>
<text x="138.3" y="94.6">DEBUG_TXD</text>
</g>
<g font-size="1.6" fill="#004080">
<text x="89.4" y="101">2OE</text>
<text x="89.4" y="99.2">VCC</text>
<text x="96.9" y="99.2">1OE</text>
<text x="98.2" y="101">1A</text>
<text x="89.4" y="104.6">2A</text>
<text x="89.4" y="102.8">1Y</text>
<text x="96.6" y="104.6">GND</text>
<text x="98.2" y="102.8">2Y</text>
</g>
<g font-size="1.3">
<text x="30.8" y="1.3">5</text>
<text x="88.8" y="1.3">4</text>
<text x="146.9" y="1.3">3</text>
<text x="205" y="1.3">2</text>
<text x="263.1" y="1.3">1</text>
<text x=".5" y="28.4">D</text>
<text x="292.6" y="28.4">D</text>
<text x=".5" y="79.5">C</text>
<text x="292.6" y="79.5">C</text>
<text x=".5" y="130.6">B</text>
<text x="292.6" y="130.6">B</text>
<text x=".5" y="181.7">A</text>
<text x="292.6" y="181.7">A</text>
<text x="30.8" y="207.4">5</text>
<text x="88.8" y="207.4">4</text>
<text x="146.9" y="207.4">3</text>
<text x="205" y="207.4">2</text>
<text x="263.1" y="207.4">1</text>
</g>
</svg>
